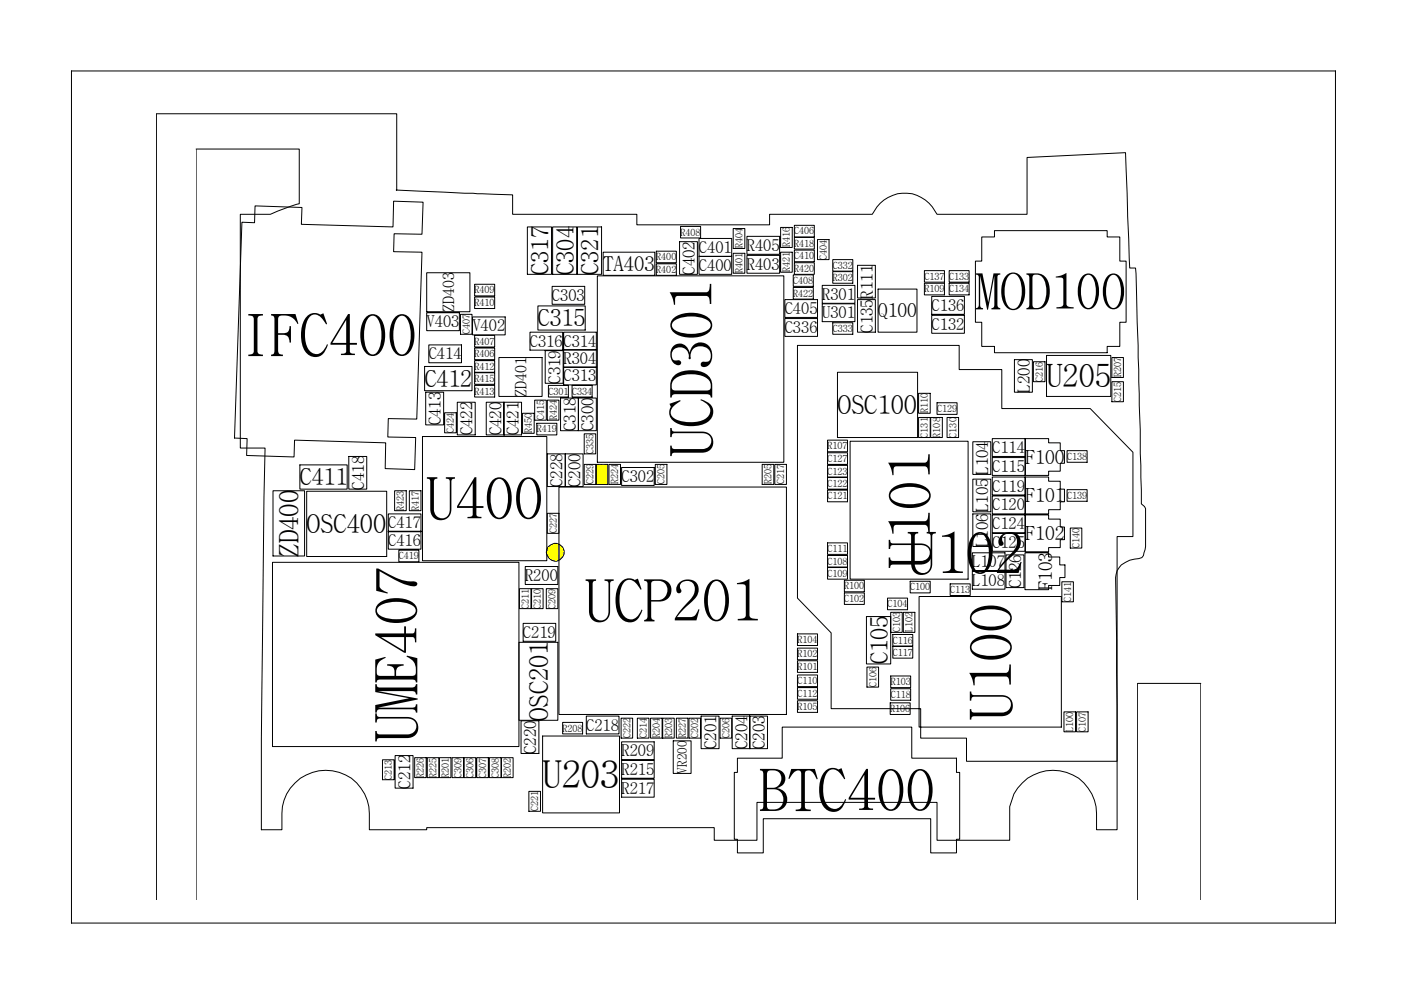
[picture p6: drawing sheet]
<svg xmlns="http://www.w3.org/2000/svg" width="297mm" height="210mm" viewBox="0 0 297 210" stroke-linecap="round" stroke-linejoin="round" font-family="sans-serif">
<g fill="none" stroke="#000" stroke-width=".21">
<path d="M15.1 15h266.8v179.9h-266.8zM53.8 43.5l10 .3-.2 3.6 19.4 .5 .1-5.4 6.2 .2-.2 6.8-5.9-.1-.1 3.7 6 .2-1.1 35.2-6-.1-.1 3.9 5.9 .1-.3 6.8-6.2-.2 .1-5.5-19.2-.6-.1 3.6-10-.3 .1-3.6-2.7-.1 1.6-45.6 2.6 .1zM111.3 47.9h5.1v10h-5.1zM116.7 47.9h5.1v10h-5.1zM121.9 47.9h5.1v10h-5.1zM143.5 51h3.7v6.9h-3.7zM147.6 54.1h6.9v3.8h-6.9zM147.6 50.4h6.9v3.7h-6.9zM167.5 58h4.2v2.5h-4.2zM167.7 47.6h4.2v2.4h-4.2zM167.7 52.8h4.2v2.5h-4.2zM172.6 50.6h2.4v4.2h-2.4z"/>
<path d="M175.8 54.8h4.2v2.5h-4.2zM181 56h3.8v6.9h-3.8zM195.2 57.1h4.2v2.5h-4.2zM195.2 59.8h4.2v2.5h-4.2zM200.4 57.1h4.2v2.5h-4.2zM200.4 59.8h4.2v2.5h-4.2zM207.3 50h2.6v-1.3h23.8v1.3h2.7v5.1h1.3v13h-1.3v5.1h-2.7v1.3h-23.8v-1.3h-2.6v-5.1h-1.4v-13h1.4zM89.6 77.4h10v5.1h-10zM90.5 72.8h6.9v3.8h-6.9zM97.2 66.4h2.4v4.2h-2.4zM111.9 70.1h6.9v3.8h-6.9zM113.6 64.6h9.9v5.1h-9.9z"/>
<path d="M115.1 74h3.8v6.9h-3.8zM116.6 60.5h6.8v3.8h-6.8zM119 77.5h6.9v3.8h-6.9zM119 70.1h6.9v3.8h-6.9zM165.7 67.3h6.9v3.7h-6.9zM165.7 63.3h6.9v3.7h-6.9zM175.8 68.2h4.2v2.4h-4.2zM176.8 78.6h16.9v13.8h-16.9zM181 63.3h3.8v6.8h-3.8zM185.4 61h8.2v9.1h-8.2zM196.7 66.6h6.9v3.8h-6.9zM196.7 62.6h6.9v3.8h-6.9z"/>
<path d="M214.2 75.9h3.7v6.9h-3.7zM218.2 76.4h2.4v4.2h-2.4zM234.7 75.5h2.5v4.2h-2.5zM63.3 98.2h10v5.1h-10zM73.6 96.4h3.8v6.9h-3.8zM89.9 82.8h3.8v6.9h-3.8zM93.9 87.2h2.4v4.2h-2.4zM96.5 84.9h3.8v6.9h-3.8zM102.7 84.9h3.7v6.9h-3.7zM106.3 84.9h3.8v6.9h-3.8zM112.9 84.5h2.4v4.2h-2.4zM115.5 95.8h3.8v6.9h-3.8z"/>
<path d="M115.8 81.4h4.2v2.4h-4.2zM118.3 84.1h3.8v6.9h-3.8zM119.3 95.8h3.8v6.9h-3.8zM120.8 81.4h4.2v2.4h-4.2zM122.1 84.1h3.8v6.9h-3.8zM123.3 98.1h2.5v4.2h-2.5zM123.3 91.6h2.5v4.2h-2.5zM131.2 98.7h6.9v3.8h-6.9zM138.3 98.1h2.5v4.2h-2.5zM160.9 98.1h2.5v4.2h-2.5zM163.6 98.1h2.4v4.2h-2.4zM174.7 98.3h4.2v2.4h-4.2z"/>
<path d="M174.7 95.6h4.2v2.5h-4.2zM174.7 92.9h4.2v2.5h-4.2zM193.9 88.2h2.5v4.2h-2.5zM193.9 83.1h2.5v4.2h-2.5zM196.5 88.2h2.4v4.2h-2.4zM197.8 85h4.3v2.5h-4.3zM199.9 88.2h2.5v4.2h-2.5zM205.4 93.3h3.8v6.9h-3.8zM209.5 92.6h6.9v3.8h-6.9zM209.5 96.6h6.9v3.8h-6.9zM216.5 92.6h4.9v.9h2.4v1.7h.9v2.6h-.9v1.7h-2.4v.9h-4.9zM225.3 95.2h4.2v2.4h-4.2z"/>
<path d="M234.7 80.6h2.5v4.2h-2.5zM64.7 103.7h16.9v13.8h-16.9zM82 112.2h6.9v3.8h-6.9zM82 108.5h6.9v3.8h-6.9zM84.2 116.2h4.2v2.4h-4.2zM110.9 119.6h6.9v3.8h-6.9zM115.5 108.4h2.5v4.2h-2.5zM174.7 117.3h4.2v2.4h-4.2zM174.7 119.8h4.2v2.5h-4.2zM174.7 114.6h4.2v2.5h-4.2zM174.7 103.5h4.2v2.5h-4.2zM174.7 100.8h4.2v2.5h-4.2z"/>
<path d="M205.3 116.7h6.9v3.8h-6.9zM205.4 101.2h3.8v6.9h-3.8zM205.4 108.5h3.8v6.9h-3.8zM209.5 100.7h6.9v3.8h-6.9zM209.5 104.7h6.9v3.8h-6.9zM209.5 108.7h6.9v3.8h-6.9zM209.5 112.6h6.9v3.8h-6.9zM212.4 117.2h3.8v6.9h-3.8zM216.4 116.7h5v.9h2.3v1.7h1.1v2.7h-1.1v1.6h-2.3v.9h-5zM216.5 100.7h4.9v.9h2.4v1.7h.9v2.7h-.9v1.6h-2.4v.9h-4.9zM216.5 108.7h4.9v.9h2.4v1.7h.9v2.7h-.9v1.6h-2.4v.9h-4.9zM225.3 103.4h4.2v2.5h-4.2z"/>
<path d="M226 111.5h2.4v4.2h-2.4zM109.6 135.6h8.2v16.5h-8.2zM109.7 124.3h2.4v4.2h-2.4zM110.4 131.6h6.9v3.8h-6.9zM112.2 124.3h2.5v4.2h-2.5zM115.3 124.3h2.5v4.2h-2.5zM168.4 139.5h4.2v2.5h-4.2zM168.4 136.9h4.2v2.4h-4.2zM168.4 133.9h4.2v2.4h-4.2zM178.3 125.2h4.2v2.4h-4.2zM178.3 122.5h4.2v2.5h-4.2zM182.9 130.2h5.1v10h-5.1z"/>
<path d="M187.4 126.3h4.2v2.5h-4.2zM188 129.3h2.5v4.2h-2.5zM188.5 134h4.2v2.4h-4.2zM188.5 136.5h4.2v2.5h-4.2zM190.7 129.3h2.4v4.2h-2.4zM192.1 122.7h4.3v2.5h-4.3zM200.6 123.3h4.2v2.5h-4.2zM205.3 120.6h6.9v3.8h-6.9zM224.2 122.9h2.4v4.2h-2.4zM83.4 159.6h3.8v6.8h-3.8zM92.8 160h2.4v4.2h-2.4zM95.4 160h2.5v4.2h-2.5z"/>
<path d="M98 160h2.4v4.2h-2.4zM100.6 160h2.5v4.2h-2.5zM103.3 160h2.5v4.2h-2.5zM105.9 160h2.4v4.2h-2.4zM110 152.2h3.8v6.9h-3.8zM118.8 152.5h4.2v2.5h-4.2zM123.8 151.2h6.9v3.8h-6.9zM131.1 151.7h2.5v4.2h-2.5zM131.2 156.7h6.9v3.7h-6.9zM134.6 151.7h2.4v4.2h-2.4zM137.3 151.7h2.5v4.2h-2.5zM139.9 151.7h2.4v4.2h-2.4z"/>
<path d="M145.5 151.7h2.4v4.2h-2.4zM148 151.2h3.8v6.9h-3.8zM152 151.7h2.5v4.2h-2.5zM154.6 151.2h3.7v6.9h-3.7zM158.2 151.2h3.8v6.9h-3.8zM168.4 142.5h4.2v2.5h-4.2zM168.4 145.2h4.2v2.5h-4.2zM168.4 148h4.2v2.4h-4.2zM183 140.9h2.5v4.2h-2.5zM187.9 148.4h4.2v2.5h-4.2zM188 145.4h4.3v2.5h-4.3zM188 142.7h4.3v2.5h-4.3z"/>
<path d="M224.6 150.3h2.5v4.2h-2.5zM227.3 150.3h2.4v4.2h-2.4zM80.7 160.4h2.5v4.3h-2.5zM111.7 167.1h2.4v4.2h-2.4zM131.2 160.5h6.9v3.8h-6.9zM131.2 164.5h6.9v3.8h-6.9zM155.7 160.1h9.4v-6.6h27.4v6.6h9.4v3h.7v14.1h-.7v2.9h-5.4v-7.2h-35.4v7.2h-5.4v-2.9h-.7v-14.1h.7zM41.4 190v-158.5h21.8v11.5l-1.9 .6-4.2 1.7h-6.4v49.3h5.3l-.8 61.4v19.2h4.3v-3.4a9.2 9.2 0 0 1 9.2-9.1 9.2 9.2 0 0 1 9.3 9.1v3.4h12.1v-.4h60.7v2.6h9v-8h38v8h15.4v-7.1a9.4 9.4 0 0 1 9.1-7.6 9.1 9.1 0 0 1 9.2 9.1v3.4h4.3v-26.3l-.3-26.9a4.2 4.2 0 0 1 4-3.9l.9-.1a1.1 1.1 0 0 0 1.1-1.3l.3-1.3v-8l-.2-.4-.6-.6-.3-15.7-.9-32.9-.1-1.2h-1.2l-.9-24.4-20.8 1.1v12h-19a7.5 7.5 0 0 0-6.8-4.5 7.5 7.5 0 0 0-6.9 4.5h-21.6v2.2h-28.1v-2.2h-26.2v-4.2l-24.6-1h.2v-16.1h-50.7v166M240.2 190v-45.7h13.3v45.7"/>
</g>
<path d="M125.9 98.1h2.4v4.2h-2.4z" fill-rule="evenodd" fill="#ff0" stroke="#000" stroke-width=".21"/>
<g fill="none" stroke="#000" stroke-width=".21">
<path d="M127.3 53.3h10.9v4.8h-10.9zM138.6 53h4.2v2.5h-4.2zM138.6 55.7h4.2v2.4h-4.2zM143.7 47.8h4.2v2.4h-4.2zM154.8 53.5h2.4v4.2h-2.4zM154.8 48.3h2.4v4.2h-2.4zM157.7 53.9h6.9v3.8h-6.9zM157.7 49.9h6.9v3.8h-6.9zM164.8 48h2.5v4.3h-2.5zM164.8 53.3h2.5v4.2h-2.5zM167.7 50.1h4.2v2.5h-4.2zM167.7 55.5h4.2v2.4h-4.2z"/>
<path d="M175.8 57.4h4.2v2.4h-4.2zM100.2 73.5h4.2v2.4h-4.2zM100.2 70.8h4.2v2.5h-4.2zM100.2 60h4.2v2.5h-4.2zM100.2 62.7h4.2v2.5h-4.2zM100.2 76.2h4.2v2.4h-4.2zM100.2 78.7h4.2v2.5h-4.2zM119 73.8h6.9v3.8h-6.9zM167.5 60.7h4.2v2.5h-4.2zM173.6 60.3h6.9v3.8h-6.9zM100.2 81.4h4.2v2.4h-4.2zM110.3 87.3h2.5v4.2h-2.5z"/>
<path d="M113.3 89.4h4.3v2.4h-4.3zM115.5 84.5h2.5v4.2h-2.5zM128.6 98.1h2.4v4.2h-2.4zM83.3 103.6h2.5v4.2h-2.5zM86.4 103.6h2.5v4.2h-2.5zM87.5 160h2.5v4.2h-2.5zM90.2 160h2.4v4.2h-2.4zM142.8 151.7h2.4v4.2h-2.4z"/>
</g>
<circle cx="117.2" cy="116.6" r="1.9" fill="#ff0" stroke="#000" stroke-width=".21"/>
<g fill="none" stroke="#000" stroke-width=".21">
<path d="M90.1 57.6h9.1v8.2h-9.1zM126.1 58.3h39.4v39.3h-39.4zM90.1 66h6.9v3.8h-6.9zM99.8 66.9h6.9v3.8h-6.9zM105.3 75.5h9.1v8.2h-9.1zM168.4 72.9h34.1v5.1h9v8.3h18.7l9 9.2v17.8h-3.4v47.5h-31.8v-4.9h-9.6v-6.3h-18.9v-16l-7.1-7.3zM173.6 64.2h6.9v3.7h-6.9zM220.9 75.1h13.6v8.6h-13.6zM89.2 92.2h26.2v26.2h-26.2zM179.5 93.2h24.9v29.1h-24.9zM57.5 118.7h52.1v38.9h-52.1zM57.6 103.6h6.7v13.8h-6.7z"/>
<path d="M118 102.8h48v48.1h-48zM194 126h30.1v27.5h-30.1zM114.6 155.4h16.2v16.3h-16.2zM142.1 156.4h3.8v6.9h-3.8z"/>
</g>
<g font-size="12.3">
<text x="50.9" y="75.2">IFC400</text>
<text x="150.4" y="96.5" transform="rotate(-90 150.4 96.5)">UCD301</text>
<text x="90" y="109.6">U400</text>
<text x="191.5" y="121.2">U102</text>
<text x="196.5" y="120.1" transform="rotate(-90 196.5 120.1)">U101</text>
<text x="123.5" y="131.2">UCP201</text>
<text x="213.6" y="152.1" transform="rotate(-90 213.6 152.1)">U100</text>
<text x="88.1" y="156.7" transform="rotate(-90 88.1 156.7)">UME407</text>
<text x="160.3" y="171.2">BTC400</text>
</g>
<text font-size="10.6" x="206" y="65.3">MOD100</text>
<text font-size="8.1" x="114.5" y="166.4">U203</text>
<text font-size="6.8" x="221" y="81.8">U205</text>
<text font-size="5.7" x="63.1" y="117.6" transform="rotate(-90 63.1 117.6)">ZD400</text>
<g font-size="5.6">
<text x="176.9" y="87.5">OSC100</text>
<text x="64.8" y="112.6">OSC400</text>
<text x="115.8" y="152.2" transform="rotate(-90 115.8 152.2)">OSC201</text>
</g>
<g font-size="5.1">
<text x="115.8" y="58" transform="rotate(-90 115.8 58)">C317</text>
<text x="121.2" y="58" transform="rotate(-90 121.2 58)">C304</text>
<text x="126.4" y="58" transform="rotate(-90 126.4 58)">C321</text>
<text x="187.4" y="140.3" transform="rotate(-90 187.4 140.3)">C105</text>
</g>
<g font-size="5">
<text x="113.6" y="68.9">C315</text>
<text x="89.7" y="81.7">C412</text>
<text x="63.3" y="102.5">C411</text>
</g>
<text font-size="4.3" x="127.3" y="57.2">TA403</text>
<g font-size="4.1">
<text x="185.4" y="67">Q100</text>
<text x="216.5" y="97.9">F100</text>
<text x="216.5" y="106">F101</text>
<text x="216.5" y="114">F102</text>
</g>
<text font-size="4" x="222.1" y="124.7" transform="rotate(-90 222.1 124.7)">F103</text>
<g font-size="3.6">
<text x="146.7" y="58" transform="rotate(-90 146.7 58)">C402</text>
<text x="184.3" y="63" transform="rotate(-90 184.3 63)">R111</text>
<text x="184.3" y="70.3" transform="rotate(-90 184.3 70.3)">C135</text>
<text x="118.3" y="81" transform="rotate(-90 118.3 81)">C319</text>
<text x="217.4" y="82.9" transform="rotate(-90 217.4 82.9)">L200</text>
<text x="93.1" y="89.8" transform="rotate(-90 93.1 89.8)">C413</text>
<text x="99.8" y="91.9" transform="rotate(-90 99.8 91.9)">C422</text>
<text x="105.9" y="91.9" transform="rotate(-90 105.9 91.9)">C420</text>
<text x="109.6" y="91.9" transform="rotate(-90 109.6 91.9)">C421</text>
<text x="121.6" y="91.1" transform="rotate(-90 121.6 91.1)">C318</text>
<text x="125.3" y="91.1" transform="rotate(-90 125.3 91.1)">C300</text>
<text x="208.6" y="100.3" transform="rotate(-90 208.6 100.3)">L104</text>
<text x="76.9" y="103.4" transform="rotate(-90 76.9 103.4)">C418</text>
<text x="118.8" y="102.8" transform="rotate(-90 118.8 102.8)">C228</text>
<text x="122.6" y="102.8" transform="rotate(-90 122.6 102.8)">C200</text>
<text x="208.6" y="108.2" transform="rotate(-90 208.6 108.2)">L105</text>
<text x="208.6" y="115.5" transform="rotate(-90 208.6 115.5)">L106</text>
<text x="215.6" y="124.2" transform="rotate(-90 215.6 124.2)">C126</text>
<text x="113.2" y="159.2" transform="rotate(-90 113.2 159.2)">C220</text>
<text x="151.2" y="158.2" transform="rotate(-90 151.2 158.2)">C201</text>
<text x="157.8" y="158.2" transform="rotate(-90 157.8 158.2)">C204</text>
<text x="161.5" y="158.2" transform="rotate(-90 161.5 158.2)">C203</text>
<text x="86.7" y="166.5" transform="rotate(-90 86.7 166.5)">C212</text>
</g>
<g font-size="3.4">
<text x="147.5" y="53.4">C401</text>
<text x="157.7" y="53">R405</text>
<text x="147.5" y="57.2">C400</text>
<text x="157.7" y="57">R403</text>
<text x="116.5" y="63.6">C303</text>
<text x="173.6" y="63.3">R301</text>
<text x="196.7" y="65.7">C136</text>
<text x="90.1" y="69.1">V403</text>
<text x="99.7" y="70">V402</text>
<text x="165.7" y="70.3">C336</text>
<text x="165.7" y="66.3">C405</text>
<text x="173.6" y="67.2">U301</text>
<text x="196.7" y="69.7">C132</text>
<text x="90.5" y="75.9">C414</text>
<text x="111.9" y="73.2">C316</text>
<text x="119" y="73.2">C314</text>
<text x="119" y="76.9">R304</text>
<text x="119" y="80.6">C313</text>
<text x="209.5" y="95.7">C114</text>
<text x="131.2" y="101.8">C302</text>
<text x="209.5" y="99.7">C115</text>
<text x="209.5" y="103.8">C119</text>
<text x="209.5" y="107.8">C120</text>
<text x="82" y="111.6">C417</text>
<text x="209.5" y="111.8">C124</text>
<text x="82" y="115.3">C416</text>
<text x="205.2" y="119.8">L107</text>
<text x="209.5" y="115.7">C125</text>
<text x="110.8" y="122.7">R200</text>
<text x="205.2" y="123.7">L108</text>
<text x="110.4" y="134.7">C219</text>
<text x="123.8" y="154.3">C218</text>
<text x="131.2" y="159.7">R209</text>
<text x="131.2" y="163.6">R215</text>
<text x="131.2" y="167.6">R217</text>
</g>
<g font-size="3.3">
<text x="95.9" y="65.9" transform="rotate(-90 95.9 65.9)">ZD403</text>
<text x="111.1" y="83.8" transform="rotate(-90 111.1 83.8)">ZD401</text>
</g>
<text font-size="2.8" x="145" y="163.4" transform="rotate(-90 145 163.4)">VR200</text>
<g font-size="2.1">
<text x="143.7" y="49.7">R408</text>
<text x="156.8" y="52.5" transform="rotate(-90 156.8 52.5)">R404</text>
<text x="166.8" y="52.3" transform="rotate(-90 166.8 52.3)">R416</text>
<text x="167.7" y="49.5">C406</text>
<text x="167.7" y="52.1">R418</text>
<text x="138.6" y="55">R400</text>
<text x="138.6" y="57.6">R402</text>
<text x="156.8" y="57.7" transform="rotate(-90 156.8 57.7)">R401</text>
<text x="166.8" y="57.5" transform="rotate(-90 166.8 57.5)">R421</text>
<text x="167.5" y="60">C408</text>
<text x="167.7" y="57.4">R420</text>
<text x="167.7" y="54.7">C410</text>
<text x="174.6" y="54.8" transform="rotate(-90 174.6 54.8)">C404</text>
<text x="175.8" y="56.7">C332</text>
<text x="175.8" y="59.3">R302</text>
<text x="195.2" y="59.1">C137</text>
<text x="200.4" y="59.1">C133</text>
<text x="100.2" y="62">R409</text>
<text x="100.2" y="64.6">R410</text>
<text x="167.5" y="62.6">R422</text>
<text x="195.2" y="61.7">R109</text>
<text x="200.4" y="61.7">C134</text>
<text x="99.2" y="70.6" transform="rotate(-90 99.2 70.6)">C407</text>
<text x="175.8" y="70.1">C333</text>
<text x="100.2" y="75.4">R406</text>
<text x="100.2" y="72.7">R407</text>
<text x="100.2" y="78.1">R412</text>
<text x="100.2" y="83.3">R413</text>
<text x="100.2" y="80.6">R415</text>
<text x="115.8" y="83.3">C301</text>
<text x="120.8" y="83.3">C334</text>
<text x="220.1" y="80.6" transform="rotate(-90 220.1 80.6)">C216</text>
<text x="236.7" y="79.7" transform="rotate(-90 236.7 79.7)">R207</text>
<text x="114.8" y="88.7" transform="rotate(-90 114.8 88.7)">C415</text>
<text x="117.5" y="88.7" transform="rotate(-90 117.5 88.7)">R424</text>
<text x="195.9" y="87.3" transform="rotate(-90 195.9 87.3)">R110</text>
<text x="197.8" y="87">C129</text>
<text x="236.7" y="84.8" transform="rotate(-90 236.7 84.8)">C215</text>
<text x="95.8" y="91.4" transform="rotate(-90 95.8 91.4)">C424</text>
<text x="112.3" y="91.5" transform="rotate(-90 112.3 91.5)">R450</text>
<text x="113.3" y="91.3">R419</text>
<text x="125.3" y="95.8" transform="rotate(-90 125.3 95.8)">C335</text>
<text x="174.7" y="94.9">R107</text>
<text x="195.9" y="92.4" transform="rotate(-90 195.9 92.4)">C131</text>
<text x="198.5" y="92.4" transform="rotate(-90 198.5 92.4)">R108</text>
<text x="201.9" y="92.4" transform="rotate(-90 201.9 92.4)">C130</text>
<text x="174.7" y="100.2">C123</text>
<text x="174.7" y="97.6">C127</text>
<text x="225.3" y="97.1">C138</text>
<text x="85.3" y="107.8" transform="rotate(-90 85.3 107.8)">R423</text>
<text x="88.4" y="107.8" transform="rotate(-90 88.4 107.8)">R417</text>
<text x="125.3" y="102.3" transform="rotate(-90 125.3 102.3)">C229</text>
<text x="130.5" y="102.3" transform="rotate(-90 130.5 102.3)">R224</text>
<text x="140.3" y="102.3" transform="rotate(-90 140.3 102.3)">C205</text>
<text x="162.9" y="102.3" transform="rotate(-90 162.9 102.3)">R205</text>
<text x="165.6" y="102.3" transform="rotate(-90 165.6 102.3)">C217</text>
<text x="174.7" y="105.5">C121</text>
<text x="174.7" y="102.8">C122</text>
<text x="225.3" y="105.3">C139</text>
<text x="117.5" y="112.6" transform="rotate(-90 117.5 112.6)">C227</text>
<text x="84.2" y="118.1">C419</text>
<text x="174.7" y="119.2">C108</text>
<text x="174.7" y="116.6">C111</text>
<text x="227.9" y="115.7" transform="rotate(-90 227.9 115.7)">C140</text>
<text x="174.7" y="121.8">C109</text>
<text x="178.2" y="124.5">R100</text>
<text x="192.1" y="124.7">C100</text>
<text x="200.6" y="125.2">C113</text>
<text x="111.6" y="128.5" transform="rotate(-90 111.6 128.5)">C211</text>
<text x="114.2" y="128.5" transform="rotate(-90 114.2 128.5)">C210</text>
<text x="117.3" y="128.5" transform="rotate(-90 117.3 128.5)">C209</text>
<text x="178.2" y="127.1">C102</text>
<text x="187.4" y="128.2">C104</text>
<text x="226.1" y="127.1" transform="rotate(-90 226.1 127.1)">C141</text>
<text x="168.4" y="135.8">R104</text>
<text x="188.5" y="135.9">C116</text>
<text x="190" y="133.5" transform="rotate(-90 190 133.5)">C103</text>
<text x="192.7" y="133.5" transform="rotate(-90 192.7 133.5)">L102</text>
<text x="168.4" y="141.5">R101</text>
<text x="168.4" y="138.8">R102</text>
<text x="188.5" y="138.5">C117</text>
<text x="168.4" y="144.5">C110</text>
<text x="168.4" y="147.1">C112</text>
<text x="168.4" y="149.9">R105</text>
<text x="185" y="145.1" transform="rotate(-90 185 145.1)">C106</text>
<text x="188" y="144.7">R103</text>
<text x="188" y="147.4">C118</text>
<text x="118.8" y="154.5">R208</text>
<text x="133.1" y="155.9" transform="rotate(-90 133.1 155.9)">C222</text>
<text x="136.5" y="155.9" transform="rotate(-90 136.5 155.9)">C214</text>
<text x="139.3" y="155.9" transform="rotate(-90 139.3 155.9)">R204</text>
<text x="141.9" y="155.9" transform="rotate(-90 141.9 155.9)">R203</text>
<text x="144.8" y="155.9" transform="rotate(-90 144.8 155.9)">R227</text>
<text x="147.4" y="155.9" transform="rotate(-90 147.4 155.9)">C202</text>
<text x="154" y="155.9" transform="rotate(-90 154 155.9)">C206</text>
<text x="187.9" y="150.4">R106</text>
<text x="226.6" y="154.5" transform="rotate(-90 226.6 154.5)">L100</text>
<text x="229.3" y="154.5" transform="rotate(-90 229.3 154.5)">C107</text>
<text x="82.7" y="164.7" transform="rotate(-90 82.7 164.7)">C213</text>
<text x="89.5" y="164.2" transform="rotate(-90 89.5 164.2)">R226</text>
<text x="92.2" y="164.2" transform="rotate(-90 92.2 164.2)">R225</text>
<text x="94.7" y="164.2" transform="rotate(-90 94.7 164.2)">R201</text>
<text x="97.4" y="164.2" transform="rotate(-90 97.4 164.2)">C309</text>
<text x="100" y="164.2" transform="rotate(-90 100 164.2)">C306</text>
<text x="102.6" y="164.2" transform="rotate(-90 102.6 164.2)">C307</text>
<text x="105.3" y="164.2" transform="rotate(-90 105.3 164.2)">C308</text>
<text x="107.9" y="164.2" transform="rotate(-90 107.9 164.2)">R202</text>
<text x="113.6" y="171.3" transform="rotate(-90 113.6 171.3)">C221</text>
</g>
<text font-size="2.1" fill="#f00" x="127.9" y="102.3" transform="rotate(-90 127.9 102.3)">R223</text>
<text font-size="1.4" fill="#f00" x="115.4" y="117.1">TP216</text>
</svg>
